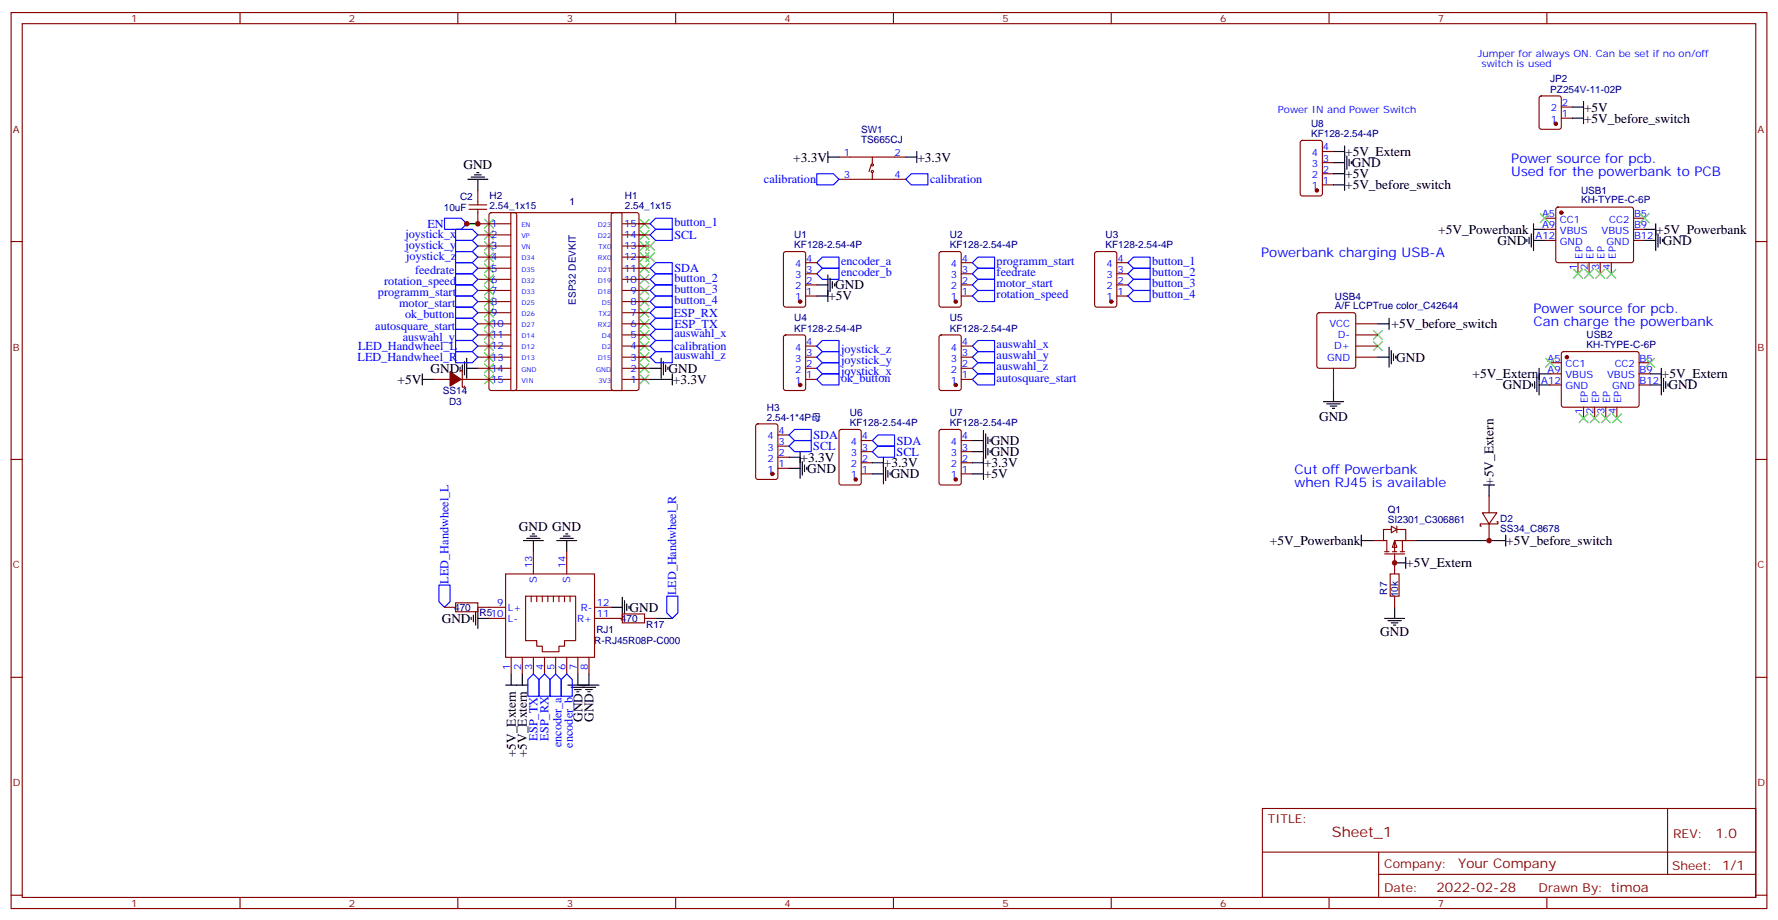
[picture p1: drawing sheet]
<svg xmlns="http://www.w3.org/2000/svg" width="564mm" height="292mm" viewBox="0 0 564 292" stroke-linecap="round" stroke-linejoin="round" font-family="sans-serif">
<g fill="none" stroke="#870000" stroke-width=".35">
<path d="M3.5 4h557.4v284.3h-557.4zM7.1 7.5h550.3v277.3h-550.3zM76.2 4v3.5M145.3 4v3.5M214.5 4v3.5M283.6 4v3.5M352.8 4v3.5M421.9 4v3.5M491.1 4v3.5M488.8 30.7l.5-.3h5.6l.7 .5 .1 9.4-.5 .7h-5.9l-.6-.4-.1-9.4zM495.7 37.5h3.5M495.7 34h3.5"/>
<path d="M266.3 49.8h21.2M266.3 56.9h21.2M276.6 52.3l-.7 2.1M276.9 54.8v2.1M276.9 49.8v2.2M413 44.8l.5-.2h5.6l.7 .4v16.5l-.5 .6-5.8 .1-.7-.5-.1-16.4zM419.8 58.7h3.5M419.8 55.1h3.5M419.8 51.6h3.5M419.8 48.1h3.5M3.5 76.7h3.6M148.9 66.4h5.6"/>
<path d="M148.9 65h5.6M151.7 66.4v4.6h10.5M151.7 74.5h10.5M151.7 78.1h10.5M151.7 60.4v4.6M155.5 67.7l.4-.2h7.4l.5 .2 .2 .5v55l-.2 .5-.5 .2h-7.4l-.5-.2-.2-.5v-55zM162.2 67.5h35.2v56.4h-35.2zM194.3 67.7l.4-.2h7.4l.5 .2 .2 .5v55l-.2 .5-.5 .2h-7.4l-.5-.2-.2-.5v-55zM197.7 71h8.7M197.7 74.5h8.7M197.7 78.1h8.7M490.4 69.3h3.5"/>
<path d="M490.4 72.8h3.5M490.4 76.3h3.5M494.1 65.9l.5-.2h23.3l.5 .2 .2 .5-.1 16.5-.6 .5-23.6-.1-.4-.6v-16.3zM518.6 69.3h3.5M518.6 72.8h3.5M518.6 76.3h3.5M557.4 76.7h3.5M151.7 81.6h10.5M151.7 85.1h10.5M151.7 88.7h10.5M151.7 92.2h10.5M151.7 95.7h10.5"/>
<path d="M151.7 99.2h10.5M197.7 81.6h8.7M197.7 85.1h8.7M197.7 88.7h8.7M197.7 92.2h8.7M197.7 95.7h8.7M197.7 99.2h8.7M248.9 80l.5-.2h5.7l.6 .5 .1 16.5-.5 .6-5.9 .1-.6-.5-.1-16.5zM255.8 93.9h3.5M255.8 90.4h3.5M255.8 86.9h3.5M255.8 83.4h3.5"/>
<path d="M298.3 80l.5-.2h5.6l.7 .5 .1 16.5-.5 .6-5.9 .1-.6-.5-.1-16.5zM305.2 93.9h3.5M305.2 90.4h3.5M305.2 86.9h3.5M305.2 83.4h3.5M347.7 80l.5-.2h5.6l.7 .5v16.5l-.4 .6-5.9 .1-.7-.5v-16.5zM354.5 93.9h3.6M354.5 90.4h3.6M354.5 86.9h3.6M354.5 83.4h3.6M500.9 83.4v3.5M504.5 83.4v3.5"/>
<path d="M508 83.4v3.5M511.5 83.4v3.5M151.7 102.8h10.5M151.7 106.3h10.5M151.7 109.8h10.5M151.7 113.3h10.5M151.7 116.9h10.5M197.7 102.8h8.7M197.7 106.3h8.7M197.7 109.8h8.7M197.7 113.3h8.7M197.7 116.9h8.7"/>
<path d="M248.9 106.5l.5-.2h5.7l.6 .4 .1 16.5-.5 .7h-5.9l-.6-.4-.1-16.5zM255.8 109.8h3.5M255.8 113.3h3.5M255.8 116.9h3.5M298.3 106.5l.5-.2h5.6l.7 .4 .1 16.5-.5 .7h-5.9l-.6-.4-.1-16.5zM305.2 109.8h3.5M305.2 113.3h3.5M305.2 116.9h3.5M151.7 120.4h10.5M197.7 120.4h8.7M240.1 134.7l.5-.2h5.6l.7 .4v16.5l-.4 .7-5.9 .1-.7-.5v-16.5zM246.9 138h3.6"/>
<path d="M255.8 120.4h3.5M266.6 136.5l.5-.2h5.6l.6 .4 .1 16.5-.5 .7h-5.8l-.7-.4-.1-16.5zM273.4 139.8h3.5M298.3 136.5l.5-.2h5.6l.7 .4 .1 16.5-.5 .7h-5.9l-.6-.4-.1-16.5zM305.2 120.4h3.5M305.2 139.8h3.5M3.5 145.8h3.6M246.9 148.6h3.6M246.9 145.1h3.6M246.9 141.6h3.6M273.4 150.4h3.5M273.4 146.9h3.5"/>
<path d="M273.4 143.3h3.5M305.2 150.4h3.5M305.2 146.9h3.5M305.2 143.3h3.5M557.4 145.8h3.5M169.3 175.1v7M179.9 175.1v7M141.1 192.7h3.5M144.6 191.3h7.1v2.8h-7.1zM151.7 192.7h8.8M155.2 196.3h5.3M160.5 182.1h28.2v26.5h-28.2z"/>
<path d="M166.9 189.2h15.8v14.1h-3.5v1.8h-1.8v1.7h-5.2v-1.7h-1.8v-1.8h-3.5zM168.6 189.2v1.8M170.4 189.2v1.8M172.2 189.2v1.8M173.9 189.2v1.8M175.7 189.2v1.8M177.4 189.2v1.8M179.2 189.2v1.8M181 189.2v1.8M188.7 192.7h5.3M188.7 196.3h8.9M197.6 194.8h7v2.9h-7z"/>
<path d="M204.6 196.3h3.5M3.5 214.9h3.6M162.3 208.6v5.3M165.8 208.6v5.3M169.3 208.6v5.3M172.9 208.6v5.3M176.4 208.6v5.3M179.9 208.6v5.3M183.4 208.6v5.3M187 208.6v5.3M557.4 214.9h3.5M400.8 256.6h156.6v28.2h-156.6z"/>
<path d="M529.4 256.6v20.9M400.8 270.4h156.5M437.7 277.5h119.6M437.7 270.4v14.1M3.5 284.1h3.6M76.2 284.8v3.5M145.3 284.8v3.5M214.5 284.8v3.5M283.6 284.8v3.5M352.8 284.8v3.5M421.9 284.8v3.5M491.1 284.8v3.5"/>
<path d="M557.4 284.1h3.5"/>
<circle cx="276.9" cy="52.3" r=".35"/>
<circle cx="276.9" cy="54.4" r=".35"/>
</g>
<path d="M148.2 71h3.5M206.4 120.4h3.5M208.1 196.3h5.3" fill="none" stroke="#008700" stroke-width=".35"/>
<g fill="none" stroke="#000" stroke-width=".35">
<path d="M499.2 34h3.5M502.7 32.2v3.5M148.5 56.9h6.4M149.6 56.2h4.2M150.6 55.5h2.2M151.3 54.8h.7M151.7 56.9v3.5M262.8 48.1v3.5M262.8 49.8h3.5M287.5 49.8h3.5M291 48.1v3.5M423.3 51.6h3.6"/>
<path d="M423.3 55.1h3.6M426.9 48.4v8.5M427.6 49.5v4.2M428.3 50.6v2.1M429 51.3v.7M484.7 76v.7M485.4 75.2v2.2M486.1 74.2v4.2M486.8 76.3h3.6M486.8 71v8.5M486.8 72.8h3.6M522.1 76.3h3.5"/>
<path d="M525.6 73.1v6.4M526.3 74.2v4.2M527 75.2v2.2M527.8 76v.7M259.3 90.4h3.5M259.3 93.9h3.5M262.8 87.2v8.5M263.5 88.3v4.2M264.2 89.4v2.1M264.9 90.1v.7M146 116.5v.7M146.8 115.8v2.1"/>
<path d="M147.5 114.8v4.2M148.2 116.9h3.5M148.2 113.7v6.4M206.4 116.9h3.5M209.9 113.7v6.4M210.6 114.8v4.2M211.3 115.8v2.1M212 116.5v.7M213.4 118.6v3.6M437.4 113.3h3.6M441 110.2v6.3M441.7 111.2v4.3"/>
<path d="M442.4 112.3v2.1M443.1 113v.7M209.9 120.4h3.5M308.7 139.8h3.5M312.2 136.6v9.9M312.9 137.7v7.8M313.6 138.7v2.2M314.3 139.5v.7M420.2 127.5h6.3M421.2 128.2h4.2M422.3 128.9h2.1M423 129.6h.7"/>
<path d="M423.3 123.9v3.6M250.5 148.6h3.5M254 145.5v6.3M254.7 146.5v4.2M255.4 147.6v2.1M256.1 148.3v.7M276.9 150.4h3.6M280.5 147.2v6.4M281.2 148.3v4.2M281.9 149.3v2.1M282.6 150v.7M308.7 143.3h3.5"/>
<path d="M313.6 142.3v2.1M314.3 143v.7M166.2 171.6h6.3M167.2 170.9h4.2M168.3 170.1h2.1M169 169.4h.7M169.3 171.6v3.5M176.7 171.6h6.4M177.8 170.9h4.2M178.9 170.1h2.1M179.6 169.4h.7M179.9 171.6v3.5"/>
<path d="M149.6 195.9v.7M150.3 195.2v2.1M151 194.1v4.3M151.7 196.3h3.5M151.7 193.1v6.3M194 192.7h3.6M197.6 189.5v6.4M198.3 190.6v4.2M199 191.7v2.1M199.7 192.4v.7M160.5 217.4h3.5M162.3 213.9v3.5"/>
<path d="M180.3 217.4h9.8M181.3 218.1h7.8M182.4 218.8h2.1M183.1 219.5h.7M183.4 213.9v3.5M185.9 218.8h2.1M186.6 219.5h.7M187 213.9v3.5"/>
</g>
<g fill="none" stroke="#00f" stroke-width=".35">
<path d="M259.3 55.1h5.3l1.7 1.8-1.7 1.8h-5.3zM287.5 56.9l1.8-1.8h5.3v3.6h-5.3zM141.1 69.3h5.3l1.8 1.7-1.8 1.8h-5.3zM144.6 72.8h5.3l1.8 1.7-1.8 1.8h-5.3zM144.6 76.3h5.3l1.8 1.8-1.8 1.7h-5.3zM144.6 79.8h5.3l1.8 1.8-1.8 1.8h-5.3zM206.4 74.5l1.7-1.7h5.3v3.5h-5.3zM206.4 71l1.7-1.7h5.3v3.5h-5.3zM144.6 90.4h5.3l1.8 1.8-1.8 1.7h-5.3zM144.6 93.9h5.3l1.8 1.8-1.8 1.8h-5.3zM144.6 97.5h5.3l1.8 1.7-1.8 1.8h-5.3zM144.6 83.4h5.3l1.8 1.7-1.8 1.8h-5.3z"/>
<path d="M144.6 86.9h5.3l1.8 1.8-1.8 1.7h-5.3zM206.4 85.1l1.7-1.7h5.3v3.5h-5.3zM206.4 95.7l1.7-1.8h5.3v3.6h-5.3zM206.4 92.2l1.7-1.8h5.3v3.5h-5.3zM206.4 88.7l1.7-1.8h5.3v3.5h-5.3zM208.1 97.5h5.3v3.5h-5.3l-1.7-1.8zM259.3 86.9l1.8-1.8h5.2v3.6h-5.2zM259.3 83.4l1.8-1.8h5.2v3.5h-5.2zM308.7 83.4l1.7-1.8h5.3v3.5h-5.3zM308.7 93.9l1.7-1.7h5.3v3.5h-5.3zM310.4 88.7h5.3v3.5h-5.3l-1.7-1.8zM310.4 85.1h5.3v3.6h-5.3l-1.7-1.8z"/>
<path d="M358.1 83.4l1.7-1.8h5.3v3.5h-5.3zM358.1 86.9l1.7-1.8h5.3v3.6h-5.3zM358.1 90.4l1.7-1.7h5.3v3.5h-5.3zM358.1 93.9l1.7-1.7h5.3v3.5h-5.3zM144.6 108.1h5.3l1.8 1.7-1.8 1.8h-5.3zM144.6 111.6h5.3l1.8 1.7-1.8 1.8h-5.3zM144.6 101h5.3l1.8 1.8-1.8 1.7h-5.3zM144.6 104.5h5.3l1.8 1.8-1.8 1.8h-5.3zM206.4 109.8l1.7-1.7h5.3v3.5h-5.3zM206.4 106.3l1.7-1.8h5.3v3.6h-5.3zM206.4 113.3l1.7-1.7h5.3v3.5h-5.3zM208.1 101h5.3v3.5h-5.3l-1.7-1.7z"/>
<path d="M259.3 113.3l1.8-1.7h5.2v3.5h-5.2zM261.1 115.1h5.2v3.5h-5.2l-1.8-1.7zM261.1 108.1h5.2v3.5h-5.2l-1.8-1.8zM308.7 116.9l1.7-1.8h5.3v3.5h-5.3zM308.7 109.8l1.7-1.7h5.3v3.5h-5.3zM310.4 118.6h5.3v3.6h-5.3l-1.7-1.8zM310.4 111.6h5.3v3.5h-5.3l-1.7-1.8zM250.5 138l1.7-1.7h5.3v3.5h-5.3zM259.3 120.4l1.8-1.8h5.2v3.6h-5.2zM276.9 139.8l1.8-1.8h5.3v3.6h-5.3zM250.5 141.6l1.7-1.8h5.3v3.5h-5.3zM278.7 141.6h5.3v3.5h-5.3l-1.8-1.8z"/>
<path d="M139.3 185.7h3.6v5.3l-1.8 1.7-1.8-1.7zM211.7 189.2h3.5v5.3l-1.8 1.8-1.7-1.8zM167.6 215.7l1.7-1.8 1.8 1.8v5.2h-3.5zM171.1 215.7l1.8-1.8 1.7 1.8v5.2h-3.5zM174.6 215.7l1.8-1.8 1.8 1.8v5.2h-3.6zM179.9 213.9l1.8 1.8v5.2h-3.5v-5.2z"/>
</g>
<g fill="none" stroke="#3c3" stroke-width=".35">
<path d="M153.8 69.6l2.8 2.8M153.8 73.1l2.8 2.9M153.8 76.7l2.8 2.8M156.6 69.6l-2.8 2.8M156.6 73.1l-2.8 2.9M156.6 76.7l-2.8 2.8M203.2 76.7l2.8 2.8M203.2 73.1l2.8 2.9M203.2 69.6l2.8 2.8M205 76.7l2.8 2.8M206 69.6l-2.8 2.8M206 76.7l-2.8 2.8"/>
<path d="M206 73.1l-2.8 2.9M207.8 76.7l-2.8 2.8M488.9 67.8l2.9 2.9M491.8 67.8l-2.9 2.9M520.7 67.8l2.8 2.9M523.5 67.8l-2.8 2.9M153.8 80.2l2.8 2.8M153.8 83.7l2.8 2.8M153.8 87.2l2.8 2.9M153.8 90.8l2.8 2.8M153.8 94.3l2.8 2.8M153.8 97.8l2.8 2.8"/>
<path d="M156.6 80.2l-2.8 2.8M156.6 83.7l-2.8 2.8M156.6 87.2l-2.8 2.9M156.6 90.8l-2.8 2.8M156.6 94.3l-2.8 2.8M156.6 97.8l-2.8 2.8M203.2 97.8l2.8 2.8M203.2 94.3l2.8 2.8M203.2 90.8l2.8 2.8M203.2 87.2l2.8 2.9M203.2 83.7l2.8 2.8M203.2 80.2l2.8 2.8"/>
<path d="M205 80.2l2.8 2.8M206 97.8l-2.8 2.8M206 94.3l-2.8 2.8M206 90.8l-2.8 2.8M206 87.2l-2.8 2.9M206 83.7l-2.8 2.8M206 80.2l-2.8 2.8M207.8 80.2l-2.8 2.8M499.5 85.5l2.9 2.8M502.4 85.5l-2.9 2.8M503.1 85.5l2.8 2.8M505.9 85.5l-2.8 2.8"/>
<path d="M506.6 85.5l2.8 2.8M509.4 85.5l-2.8 2.8M510.1 85.5l2.8 2.8M512.9 85.5l-2.8 2.8M153.8 101.4l2.8 2.8M153.8 104.9l2.8 2.8M153.8 108.4l2.8 2.8M153.8 111.9l2.8 2.9M153.8 115.5l2.8 2.8M153.8 119l2.8 2.8M156.6 101.4l-2.8 2.8M156.6 104.9l-2.8 2.8"/>
<path d="M156.6 108.4l-2.8 2.8M156.6 111.9l-2.8 2.9M156.6 115.5l-2.8 2.8M156.6 119l-2.8 2.8M203.2 119l2.8 2.8M203.2 115.5l2.8 2.8M203.2 111.9l2.8 2.9M203.2 108.4l2.8 2.8M203.2 104.9l2.8 2.8M203.2 101.4l2.8 2.8M206 119l-2.8 2.8M206 115.5l-2.8 2.8"/>
<path d="M206 111.9l-2.8 2.9M206 108.4l-2.8 2.8M206 104.9l-2.8 2.8M206 101.4l-2.8 2.8M436 104.9l2.9 2.8M436 108.4l2.9 2.8M438.9 104.9l-2.9 2.8M438.9 108.4l-2.9 2.8"/>
</g>
<g fill="#870000" stroke="#870000" stroke-width=".35">
<circle cx="303.4" cy="95.7" r=".53"/>
<circle cx="303.4" cy="122.2" r=".53"/>
<circle cx="254" cy="95.7" r=".53"/>
<circle cx="254" cy="122.2" r=".53"/>
<circle cx="352.8" cy="95.7" r=".53"/>
<circle cx="271.6" cy="152.2" r=".53"/>
<circle cx="303.4" cy="152.2" r=".53"/>
<circle cx="418" cy="60.4" r=".53"/>
<circle cx="495.7" cy="67.5" r=".53"/>
<circle cx="493.9" cy="39.3" r=".53"/>
<circle cx="245.2" cy="150.4" r=".53"/>
</g>
<path d="M442.7 171.6l.7 2.1h-1.4z" fill="#fff" stroke="#870000" stroke-width=".35"/>
<g fill="none" stroke="#870000" stroke-width=".35">
<path d="M418.3 99.4l.4-.2h11l.5 .2 .2 .5v16.3l-.2 .5-.5 .2h-11l-.5-.3-.2-.4v-16.3zM146 117.9v-.3h.8v5.3h.7v-.4M423.3 116.9v7M430.4 102.8h7M430.4 106.3h7M430.4 109.8h7M430.4 113.3h7M492.1 115.1h3.6M492.1 118.6h3.6M495.9 111.8l.5-.2h23.2l.5 .2 .2 .5v16.5l-.7 .4h-23.5l-.4-.7v-16.2zM520.3 115.1h3.6M520.3 118.6h3.6"/>
<path d="M137.6 120.4h5.3M146.4 120.4h5.3M492.1 122.2h3.6M502.7 129.2v3.6M506.2 129.2v3.6M509.8 129.2v3.6M513.3 129.2v3.6M520.3 122.2h3.6M472.7 157.4v5.3M435.7 171.6h3.5M439.6 175.8h6.3M439.6 175.1h1.4"/>
<path d="M441.7 167l1.7 1-1.7 1.1zM441.7 168h-2.5v3.6h1.1v3.5M442 175.1h1.4M442.7 175.8v6.3M443.4 168h2.9v3.6M443.4 167v2.1M444.5 175.1h1.4M445.2 171.6v3.5M446.3 171.6h-3.6v3.5M446.3 171.6h3.5M470.6 162.7h4.6l-2.5 3.6zM472.7 166.3h-2.8v.7h.4"/>
<path d="M472.7 166.3v5.3M475.2 165.6h.3v.7h-2.8M441.3 182.1h2.8v7.1h-2.8zM442.7 189.2v3.5"/>
</g>
<g fill="none" stroke="#000" stroke-width=".35">
<path d="M499.2 37.5h3.5M502.7 35.7v3.6M423.3 58.7h3.6M423.3 48.1h3.6M426.9 46.3v3.5M426.9 56.9v3.5M522.1 72.8h3.5M525.6 71v3.5M134.1 118.6v3.6M437.4 102.8h3.6M441 101v3.5M488.6 116.9v8.4"/>
<path d="M488.6 118.6h3.5M523.9 118.6h3.5M527.4 116.9v8.4M134.1 120.4h3.5M486.5 121.8v.7M487.2 121.1v2.1M487.9 120.1v4.2M488.6 122.2h3.5M523.9 122.2h3.5M528.1 120.1v4.2M528.8 121.1v2.1M529.5 121.8v.7"/>
<path d="M250.5 145.1h3.5M254 143.3v3.6M276.9 146.9h3.6M280.5 145.1v3.5M308.7 146.9h3.5M308.7 150.4h3.5M312.2 145.1v7.1M471 153.9h3.5M472.7 153.9v3.5M432.2 171.6h3.5M432.2 169.8v3.5M442.7 178.6h3.6"/>
<path d="M446.3 176.8v3.6M474.5 171.6h3.5M478 169.8v3.5M439.6 196.3h6.3M440.6 197h4.3M441.7 197.7h2.1M442.4 198.4h.7M442.7 192.7v3.6M164 217.4h3.6M165.8 213.9v3.5"/>
</g>
<path d="M449.8 171.6h24.7" fill="none" stroke="#008700" stroke-width=".35"/>
<g fill="#870000" stroke="#870000" stroke-width=".35">
<path d="M142.9 117.9l3.5 2.5-3.5 2.1z"/>
<circle cx="497.4" cy="113.3" r=".53"/>
</g>
<path d="M490.7 113.7l2.8 2.8M493.5 113.7l-2.8 2.8M522.5 113.7l2.8 2.8M525.3 113.7l-2.8 2.8M501.3 131.3l2.8 2.9M504.1 131.3l-2.8 2.9M504.8 131.3l2.8 2.9M507.6 131.3l-2.8 2.9M508.4 131.3l2.8 2.9M511.2 131.3l-2.8 2.9M511.9 131.3l2.8 2.9M514.7 131.3l-2.8 2.9" fill="none" stroke="#3c3" stroke-width=".35"/>
<g fill="#c00">
<circle cx="151.7" cy="71" r=".88"/>
<circle cx="148.2" cy="71" r=".88"/>
<circle cx="472.7" cy="171.6" r=".88"/>
<circle cx="442.7" cy="178.6" r=".88"/>
</g>
<text font-size="4.6" fill="#800" x="422.8" y="265.6">Sheet_1</text>
<g font-size="4.2">
<text x="502.9" y="35.4">+5V</text>
<text x="502.9" y="38.9">+5V_before_switch</text>
<text x="147.1" y="53.7">GND</text>
<text x="251.8" y="51.3">+3.3V</text>
<text x="291.2" y="51.3">+3.3V</text>
<text x="427" y="49.5">+5V_Extern</text>
<text x="429.2" y="53">GND</text>
<text x="427" y="56.6">+5V</text>
<text x="427" y="60.1">+5V_before_switch</text>
<text x="456.6" y="74.2">+5V_Powerbank</text>
<text x="475.4" y="77.7">GND</text>
<text x="525.8" y="74.2">+5V_Powerbank</text>
<text x="527.9" y="77.7">GND</text>
<text x="263" y="95.4">+5V</text>
<text x="265.1" y="91.8">GND</text>
<text x="441.8" y="104.2">+5V_before_switch</text>
<text x="136.7" y="118.3">GND</text>
<text x="212.2" y="118.3">GND</text>
<text x="443.3" y="114.8">GND</text>
<text x="126.2" y="121.8">+5V</text>
<text x="213.6" y="121.8">+3.3V</text>
<text x="467.5" y="120.1">+5V_Extern</text>
<text x="477.1" y="123.6">GND</text>
<text x="527.6" y="120.1">+5V_Extern</text>
<text x="529.7" y="123.6">GND</text>
<text x="418.8" y="133.5">GND</text>
<text x="314.5" y="141.2">GND</text>
<text x="254.2" y="146.5">+3.3V</text>
<text x="280.6" y="148.3">+3.3V</text>
<text x="312.4" y="148.3">+3.3V</text>
<text x="314.5" y="144.7">GND</text>
<text x="256.3" y="150">GND</text>
<text x="282.8" y="151.8">GND</text>
<text x="312.4" y="151.8">+5V</text>
<text x="474.1" y="153.9" transform="rotate(-90 474.1 153.9)">+5V_Extern</text>
<text x="164.8" y="168.4">GND GND</text>
<text x="403.2" y="173">+5V_Powerbank</text>
<text x="478.2" y="173">+5V_before_switch</text>
<text x="446.4" y="180">+5V_Extern</text>
<text x="140.2" y="197.7">GND</text>
<text x="199.8" y="194.2">GND</text>
<text x="438.1" y="201.9">GND</text>
<text x="184.9" y="229.1" transform="rotate(-90 184.9 229.1)">GND</text>
<text x="188.4" y="229.1" transform="rotate(-90 188.4 229.1)">GND</text>
<text x="163.7" y="240.3" transform="rotate(-90 163.7 240.3)">+5V_Extern</text>
<text x="167.2" y="240.3" transform="rotate(-90 167.2 240.3)">+5V_Extern</text>
</g>
<g font-size="4.2" fill="#00f">
<text x="479.8" y="51.6">Power source for pcb.</text>
<text x="479.8" y="55.8">Used for the powerbank to PCB</text>
<text x="400.4" y="81.6">Powerbank charging USB-A</text>
<text x="486.8" y="99.2">Power source for pcb.</text>
<text x="486.8" y="103.5">Can charge the powerbank</text>
<text x="411" y="150.4">Cut off Powerbank</text>
<text x="411" y="154.6">when RJ45 is available</text>
</g>
<g font-size="4.2" fill="#800">
<text x="544.6" y="265.8">1.0</text>
<text x="462.9" y="275.4">Your Company</text>
<text x="456" y="283.2">2022-02-28</text>
</g>
<g font-size="3.9" fill="#00f">
<text x="242.5" y="58.1">calibration</text>
<text x="295.2" y="58.2">calibration</text>
<text x="214.1" y="71.7">button_1</text>
<text x="128.7" y="75.5">joystick_x</text>
<text x="135.7" y="72.3">EN</text>
<text x="214.1" y="75.9">SCL</text>
<text x="128.7" y="79.1">joystick_y</text>
<text x="128.9" y="82.6">joystick_z</text>
<text x="131.8" y="86.9">feedrate</text>
<text x="214.1" y="89.4">button_2</text>
<text x="214.1" y="86.5">SDA</text>
<text x="267" y="87.6">encoder_b</text>
<text x="267" y="84.1">encoder_a</text>
<text x="316.4" y="84.1">programm_start</text>
<text x="316.4" y="87.6">feedrate</text>
<text x="365.8" y="84.1">button_1</text>
<text x="365.8" y="87.6">button_2</text>
<text x="120" y="94">programm_start</text>
<text x="122" y="90.5">rotation_speed</text>
<text x="214.1" y="92.9">button_3</text>
<text x="316.4" y="94.6">rotation_speed</text>
<text x="316.4" y="91.1">motor_start</text>
<text x="365.8" y="91.1">button_3</text>
<text x="365.8" y="94.6">button_4</text>
<text x="126.7" y="97.5">motor_start</text>
<text x="128.6" y="101">ok_button</text>
<text x="213.9" y="100.5">ESP_RX</text>
<text x="214.1" y="96.4">button_4</text>
<text x="119.1" y="104.6">autosquare_start</text>
<text x="214.1" y="107">auswahl_x</text>
<text x="214.1" y="104">ESP_TX</text>
<text x="113.7" y="111">LED_Handwheel_L</text>
<text x="127.8" y="108.1">auswahl_y</text>
<text x="214.1" y="111.1">calibration</text>
<text x="267" y="111.9">joystick_z</text>
<text x="316.4" y="110.5">auswahl_x</text>
<text x="113.5" y="114.6">LED_Handwheel_R</text>
<text x="214.1" y="114">auswahl_z</text>
<text x="267" y="119">joystick_x</text>
<text x="267" y="115.5">joystick_y</text>
<text x="316.4" y="117.6">auswahl_z</text>
<text x="316.4" y="114">auswahl_y</text>
<text x="267" y="121.1">ok_button</text>
<text x="316.4" y="121.1">autosquare_start</text>
<text x="258.2" y="142.9">SCL</text>
<text x="258.2" y="139.4">SDA</text>
<text x="284.7" y="141.1">SDA</text>
<text x="284.6" y="144.7">SCL</text>
<text x="142.4" y="185.2" transform="rotate(-90 142.4 185.2)">LED_Handwheel_L</text>
<text x="214.7" y="188.9" transform="rotate(-90 214.7 188.9)">LED_Handwheel_R</text>
<text x="170.6" y="235" transform="rotate(-90 170.6 235)">ESP_TX</text>
<text x="174.1" y="235" transform="rotate(-90 174.1 235)">ESP_RX</text>
<text x="178.3" y="237.2" transform="rotate(-90 178.3 237.2)">encoder_a</text>
<text x="181.8" y="237.3" transform="rotate(-90 181.8 237.3)">encoder_b</text>
</g>
<g font-size="3.9" fill="#800">
<text x="402.5" y="261.2">TITLE:</text>
<text x="531.1" y="265.8">REV:</text>
<text x="439.4" y="275.4">Company:</text>
<text x="530.8" y="276">Sheet: 1/1</text>
<text x="439.4" y="283">Date:</text>
<text x="488.5" y="283.1">Drawn By: timoa</text>
</g>
<g font-size="3.2" fill="#800">
<text x="41.6" y="7">1</text>
<text x="110.8" y="7">2</text>
<text x="179.9" y="7">3</text>
<text x="249.1" y="7">4</text>
<text x="318.2" y="7">5</text>
<text x="387.3" y="7">6</text>
<text x="456.5" y="7">7</text>
<text x="4.1" y="42.1">A</text>
<text x="557.9" y="42.1">A</text>
<text x="4.1" y="111.2">B</text>
<text x="557.9" y="111.2">B</text>
<text x="4.1" y="180.4">C</text>
<text x="557.9" y="180.4">C</text>
<text x="4.1" y="249.5">D</text>
<text x="557.9" y="249.5">D</text>
<text x="41.6" y="287.8">1</text>
<text x="110.8" y="287.8">2</text>
<text x="179.9" y="287.8">3</text>
<text x="249.1" y="287.8">4</text>
<text x="318.2" y="287.8">5</text>
<text x="387.3" y="287.8">6</text>
<text x="456.5" y="287.8">7</text>
</g>
<g font-size="3.2" fill="#00f">
<text x="469.2" y="18.1">Jumper for always ON. Can be set if no on/off</text>
<text x="470.3" y="21.3">switch is used</text>
<text x="405.7" y="35.7">Power IN and Power Switch</text>
<text x="492.3" y="35.4">2</text>
<text x="495.8" y="33.6">2</text>
<text x="492.3" y="38.9">1</text>
<text x="495.8" y="37.1">1</text>
<text x="420" y="47.7">4</text>
<text x="267.9" y="49.5">1</text>
<text x="284" y="49.5">2</text>
<text x="416.5" y="53">3</text>
<text x="416.5" y="49.5">4</text>
<text x="420" y="51.3">3</text>
<text x="267.9" y="56.6">3</text>
<text x="284" y="56.6">4</text>
<text x="416.5" y="56.6">2</text>
<text x="420" y="58.3">1</text>
<text x="420" y="54.8">2</text>
<text x="416.5" y="60.1">1</text>
<text x="489.5" y="68.9">A5</text>
<text x="495.2" y="70.7">CC1</text>
<text x="510.8" y="70.7">CC2</text>
<text x="518.8" y="68.9">B5</text>
<text x="155.9" y="72.1">1</text>
<text x="155.9" y="75.6">2</text>
<text x="198.1" y="75.6">14</text>
<text x="198.1" y="72.1">15</text>
<text x="487.5" y="76">A12</text>
<text x="489.5" y="72.4">A9</text>
<text x="495.2" y="74.2">VBUS</text>
<text x="495.2" y="77.7">GND</text>
<text x="508.4" y="74.2">VBUS</text>
<text x="510" y="77.7">GND</text>
<text x="518.8" y="76">B12</text>
<text x="518.8" y="72.4">B9</text>
<text x="155.9" y="79.1">3</text>
<text x="155.9" y="82.7">4</text>
<text x="198.1" y="82.7">12</text>
<text x="198.1" y="79.1">13</text>
<text x="255.9" y="83">4</text>
<text x="305.3" y="83">4</text>
<text x="354.7" y="83">4</text>
<text x="502.4" y="82.1" transform="rotate(-90 502.4 82.1)">EP</text>
<text x="505.9" y="82.1" transform="rotate(-90 505.9 82.1)">EP</text>
<text x="509.4" y="82.1" transform="rotate(-90 509.4 82.1)">EP</text>
<text x="512.9" y="82.1" transform="rotate(-90 512.9 82.1)">EP</text>
<text x="155.9" y="86.2">5</text>
<text x="155.9" y="89.7">6</text>
<text x="198.1" y="89.7">10</text>
<text x="198.1" y="86.2">11</text>
<text x="252.4" y="88.3">3</text>
<text x="252.4" y="84.8">4</text>
<text x="255.9" y="86.5">3</text>
<text x="301.8" y="88.3">3</text>
<text x="301.8" y="84.8">4</text>
<text x="305.3" y="86.5">3</text>
<text x="351.2" y="88.3">3</text>
<text x="351.2" y="84.8">4</text>
<text x="354.7" y="86.5">3</text>
<text x="500.6" y="85.6" transform="rotate(-90 500.6 85.6)">1</text>
<text x="504.1" y="85.6" transform="rotate(-90 504.1 85.6)">2</text>
<text x="507.6" y="85.6" transform="rotate(-90 507.6 85.6)">3</text>
<text x="511.2" y="85.6" transform="rotate(-90 511.2 85.6)">4</text>
<text x="155.9" y="93.2">7</text>
<text x="200.1" y="93.2">9</text>
<text x="252.4" y="95.4">1</text>
<text x="252.4" y="91.8">2</text>
<text x="255.9" y="93.6">1</text>
<text x="255.9" y="90.1">2</text>
<text x="301.8" y="95.4">1</text>
<text x="301.8" y="91.8">2</text>
<text x="305.3" y="93.6">1</text>
<text x="305.3" y="90.1">2</text>
<text x="351.2" y="95.4">1</text>
<text x="351.2" y="91.8">2</text>
<text x="354.7" y="93.6">1</text>
<text x="354.7" y="90.1">2</text>
<text x="155.9" y="96.8">8</text>
<text x="155.9" y="100.3">9</text>
<text x="200.1" y="100.3">7</text>
<text x="200.1" y="96.8">8</text>
<text x="155.9" y="103.8">10</text>
<text x="155.9" y="107.4">11</text>
<text x="200.1" y="107.4">5</text>
<text x="200.1" y="103.8">6</text>
<text x="422" y="103.8">VCC</text>
<text x="424.7" y="107.4">D-</text>
<text x="155.9" y="110.9">12</text>
<text x="200.1" y="110.9">4</text>
<text x="252.4" y="111.2">4</text>
<text x="255.9" y="113">3</text>
<text x="255.9" y="109.5">4</text>
<text x="301.8" y="111.2">4</text>
<text x="305.3" y="113">3</text>
<text x="305.3" y="109.5">4</text>
<text x="423.6" y="110.9">D+</text>
<text x="155.9" y="114.4">13</text>
<text x="155.9" y="117.9">14</text>
<text x="200.1" y="117.9">2</text>
<text x="200.1" y="114.4">3</text>
<text x="252.4" y="118.3">2</text>
<text x="252.4" y="114.8">3</text>
<text x="255.9" y="116.5">2</text>
<text x="301.8" y="118.3">2</text>
<text x="301.8" y="114.8">3</text>
<text x="305.3" y="116.5">2</text>
<text x="421.3" y="114.4">GND</text>
<text x="491.3" y="114.8">A5</text>
<text x="491.3" y="118.3">A9</text>
<text x="497" y="116.5">CC1</text>
<text x="512.6" y="116.5">CC2</text>
<text x="520.5" y="118.3">B9</text>
<text x="520.5" y="114.8">B5</text>
<text x="155.9" y="121.5">15</text>
<text x="200.1" y="121.5">1</text>
<text x="252.4" y="121.8">1</text>
<text x="255.9" y="120.1">1</text>
<text x="301.8" y="121.8">1</text>
<text x="305.3" y="120.1">1</text>
<text x="489.3" y="121.8">A12</text>
<text x="497" y="120.1">VBUS</text>
<text x="497" y="123.6">GND</text>
<text x="510.2" y="120.1">VBUS</text>
<text x="511.8" y="123.6">GND</text>
<text x="520.5" y="121.8">B12</text>
<text x="502.4" y="131.4" transform="rotate(-90 502.4 131.4)">1</text>
<text x="504.1" y="127.9" transform="rotate(-90 504.1 127.9)">EP</text>
<text x="505.9" y="131.4" transform="rotate(-90 505.9 131.4)">2</text>
<text x="507.6" y="127.9" transform="rotate(-90 507.6 127.9)">EP</text>
<text x="509.4" y="131.4" transform="rotate(-90 509.4 131.4)">3</text>
<text x="511.2" y="127.9" transform="rotate(-90 511.2 127.9)">EP</text>
<text x="512.9" y="131.4" transform="rotate(-90 512.9 131.4)">4</text>
<text x="514.7" y="127.9" transform="rotate(-90 514.7 127.9)">EP</text>
<text x="247.1" y="137.7">4</text>
<text x="243.6" y="143">3</text>
<text x="243.6" y="139.5">4</text>
<text x="247.1" y="141.2">3</text>
<text x="270.1" y="141.2">4</text>
<text x="273.6" y="143">3</text>
<text x="273.6" y="139.5">4</text>
<text x="301.8" y="141.2">4</text>
<text x="305.3" y="143">3</text>
<text x="305.3" y="139.5">4</text>
<text x="243.6" y="146.5">2</text>
<text x="247.1" y="148.3">1</text>
<text x="247.1" y="144.7">2</text>
<text x="270.1" y="148.3">2</text>
<text x="270.1" y="144.7">3</text>
<text x="273.6" y="146.5">2</text>
<text x="301.8" y="148.3">2</text>
<text x="301.8" y="144.7">3</text>
<text x="305.3" y="146.5">2</text>
<text x="243.6" y="150">1</text>
<text x="270.1" y="151.8">1</text>
<text x="273.6" y="150">1</text>
<text x="301.8" y="151.8">1</text>
<text x="305.3" y="150">1</text>
<text x="169" y="180.4" transform="rotate(-90 169 180.4)">13</text>
<text x="170.4" y="185" transform="rotate(-90 170.4 185)">S</text>
<text x="179.6" y="180.4" transform="rotate(-90 179.6 180.4)">14</text>
<text x="181" y="185" transform="rotate(-90 181 185)">S</text>
<text x="157.8" y="192.4">9</text>
<text x="161.2" y="193.8">L+</text>
<text x="161.2" y="197.3">L-</text>
<text x="183.2" y="197.3">R+</text>
<text x="184.4" y="193.8">R-</text>
<text x="189.4" y="195.9">11</text>
<text x="189.4" y="192.4">12</text>
<text x="161.9" y="212.7" transform="rotate(-90 161.9 212.7)">1</text>
<text x="165.5" y="212.7" transform="rotate(-90 165.5 212.7)">2</text>
<text x="169" y="212.7" transform="rotate(-90 169 212.7)">3</text>
<text x="172.5" y="212.7" transform="rotate(-90 172.5 212.7)">4</text>
<text x="176" y="212.7" transform="rotate(-90 176 212.7)">5</text>
<text x="179.6" y="212.7" transform="rotate(-90 179.6 212.7)">6</text>
<text x="183.1" y="212.7" transform="rotate(-90 183.1 212.7)">7</text>
<text x="186.6" y="212.7" transform="rotate(-90 186.6 212.7)">8</text>
</g>
<g font-size="3.2" fill="#000080">
<text x="492.1" y="29.4">PZ254V-11-02P</text>
<text x="492.1" y="26.2">JP2</text>
<text x="416.2" y="40.3">U8</text>
<text x="273.4" y="45.4">TS665CJ</text>
<text x="273.4" y="42.3">SW1</text>
<text x="416.2" y="43.5">KF128-2.54-4P</text>
<text x="146.1" y="63.3">C2</text>
<text x="155.4" y="63.2">H2</text>
<text x="180.8" y="65.1">1</text>
<text x="198.4" y="63.2">H1</text>
<text x="501.9" y="64.6">KH-TYPE-C-6P</text>
<text x="501.9" y="61.5">USB1</text>
<text x="140.9" y="66.9">10uF</text>
<text x="155.4" y="66.4">2.54_1x15</text>
<text x="198.4" y="66.4">2.54_1x15</text>
<text x="252.2" y="75.6">U1</text>
<text x="301.6" y="75.6">U2</text>
<text x="350.9" y="75.6">U3</text>
<text x="252.2" y="78.8">KF128-2.54-4P</text>
<text x="301.5" y="78.8">KF128-2.54-4P</text>
<text x="350.9" y="78.8">KF128-2.54-4P</text>
<text x="423.8" y="95.1">USB4</text>
<text x="182.8" y="96.6" transform="rotate(-90 182.8 96.6)">ESP32 DEVKIT</text>
<text x="423.8" y="98.2">A/F LCPTrue color_C42644</text>
<text x="252.2" y="105.2">KF128-2.54-4P</text>
<text x="252.2" y="102">U4</text>
<text x="301.5" y="105.2">KF128-2.54-4P</text>
<text x="301.6" y="102">U5</text>
<text x="503.7" y="107.3">USB2</text>
<text x="503.7" y="110.4">KH-TYPE-C-6P</text>
<text x="140.6" y="125.1">SS14</text>
<text x="142.5" y="128.6">D3</text>
<text x="243.4" y="130.3">H3</text>
<text x="269.8" y="132">U6</text>
<text x="301.6" y="132">U7</text>
<text x="243.4" y="133.5">2.54-1*4P母</text>
<text x="269.8" y="135.2">KF128-2.54-4P</text>
<text x="301.5" y="135.2">KF128-2.54-4P</text>
<text x="440.5" y="165.9">SI2301_C306861</text>
<text x="440.5" y="162.7">Q1</text>
<text x="476.3" y="165.6">D2</text>
<text x="476.2" y="168.8">SS34_C8678</text>
<text x="440.4" y="188.7" transform="rotate(-90 440.4 188.7)">R7</text>
<text x="443.9" y="189.5" transform="rotate(-90 443.9 189.5)">10k</text>
<text x="144.2" y="193.9">470</text>
<text x="152.2" y="195.6">R510</text>
<text x="197.1" y="197.4">470</text>
<text x="189.3" y="201">RJ1</text>
<text x="205.1" y="199.2">R17</text>
<text x="188.7" y="204.5">R-RJ45R08P-C000</text>
</g>
<g font-size="2.1" fill="#00f">
<text x="165.5" y="72.1">EN</text>
<text x="165.5" y="75.6">VP</text>
<text x="189.8" y="72.1">D23</text>
<text x="189.8" y="75.6">D22</text>
<text x="165.5" y="79.1">VN</text>
<text x="165.5" y="82.6">D34</text>
<text x="189.8" y="82.6">RX0</text>
<text x="190" y="79.1">TX0</text>
<text x="165.5" y="86.2">D35</text>
<text x="165.5" y="89.7">D32</text>
<text x="189.8" y="86.2">D21</text>
<text x="189.8" y="89.7">D19</text>
<text x="165.5" y="93.2">D33</text>
<text x="189.8" y="93.2">D18</text>
<text x="165.5" y="96.7">D25</text>
<text x="165.5" y="100.3">D26</text>
<text x="190" y="100.3">TX2</text>
<text x="191.1" y="96.7">D5</text>
<text x="165.5" y="103.8">D27</text>
<text x="165.5" y="107.3">D14</text>
<text x="189.8" y="103.8">RX2</text>
<text x="191.1" y="107.3">D4</text>
<text x="165.5" y="110.9">D12</text>
<text x="191.1" y="110.9">D2</text>
<text x="165.5" y="114.4">D13</text>
<text x="165.5" y="117.9">GND</text>
<text x="189.2" y="117.9">GND</text>
<text x="189.8" y="114.4">D15</text>
<text x="165.5" y="121.4">VIN</text>
<text x="189.9" y="121.4">3V3</text>
</g>
</svg>
